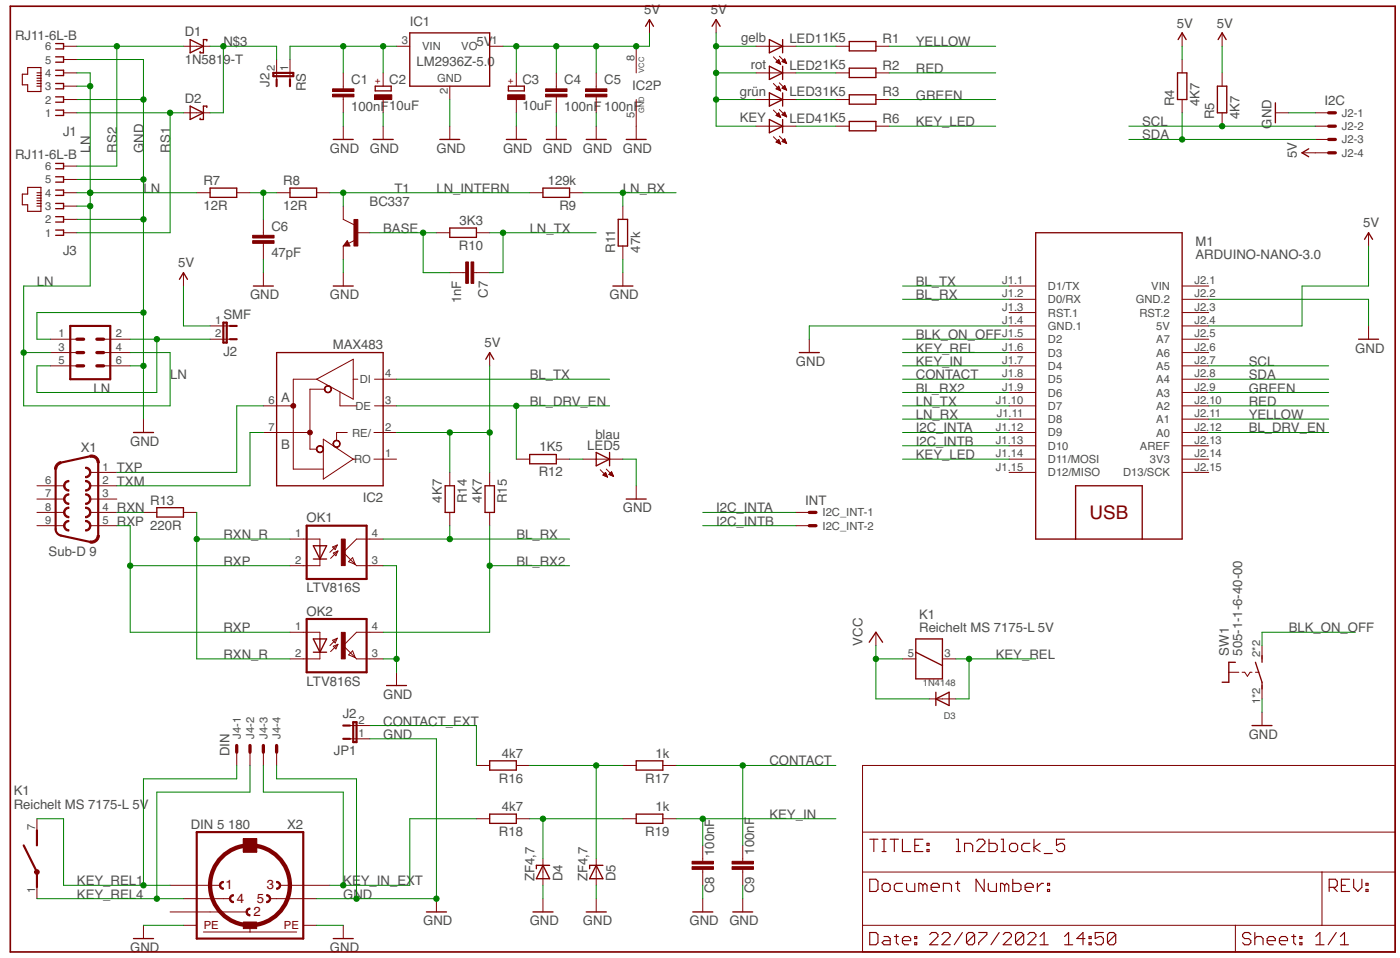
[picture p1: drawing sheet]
<svg xmlns="http://www.w3.org/2000/svg" width="288mm" height="197mm" viewBox="0 0 288 197" stroke-linecap="round" stroke-linejoin="round" font-family="sans-serif">
<path d="M2.1 1.3h285.1v194.6h-285.1z" fill="none" stroke="#800000" stroke-width=".34"/>
<g fill="none" stroke="#800000" stroke-width=".21">
<path d="M13.1 17.7h2.7M13.1 15h2.7M13.1 12.2h2.7M13.1 9.5h2.7M37.8 9.5h5.4M56.9 12.2v4.2M59.7 12.2v4.2M70.7 15v3.3M70.7 19.9v3.3M78.9 15v2.7M81.6 9.5h2.8M92.6 17.7v2.8"/>
<path d="M100.8 9.5h2.7M106.3 15v2.7M114.5 15v3.3M114.5 19.9v3.3M122.7 15v3.3M122.7 19.9v3.3M131 9.5v5.5M133.7 4v2.8M147.4 4v2.8M155.6 15h8.3M155.6 9.5h8.3M159.2 11.7l1.5 1.5"/>
<path d="M159.2 17.2l1.5 1.5M159.7 12.8l.6-.6 .4 1zM159.8 18.3h.7M159.8 12.7h.7M159.9 18.2h.6M159.9 12.9h.7M159.9 12.6h.5M160 18h.4M160.1 12.5h.3M160.1 18.4h.5M160.1 17.9h.3M160.2 13h.4"/>
<path d="M160.2 12.3h.1M160.3 17.8h.1M160.3 17.7l-.6 .6 1 .4M160.3 17.7l.4 1M160.4 18.6h.2M160.4 11.6l1.5 1.5M160.4 17.1l1.5 1.5M160.5 13.1h.2M161 12.7l.5-.6 .4 1zM161 18.2l.5-.6 .4 1zM161 12.6h.7M161 18.2h.8"/>
<path d="M161.1 18h.6M161.1 12.7h.7M161.2 12.5h.5M161.2 17.9h.5M161.3 12.3h.3M161.3 18.3h.5M161.4 17.8h.2M161.4 12.9h.4M161.4 12.2h.1M161.5 17.6h.1M161.7 18.4h.2M161.7 13h.2"/>
<path d="M172.1 15h2.7M172.1 9.5h2.7M180.3 15h2.7M180.3 9.5h2.7M243.3 6.8v2.7M243.3 12.2v2.8M251.6 6.8v2.7M251.6 15v2.7M13.1 23.2h2.7M13.1 20.5h2.7M13.1 39.7h2.7M13.1 36.9h2.7"/>
<path d="M13.1 34.2h2.7M37.8 23.2h5.4M40.5 39.7h2.7M48.7 39.7h2.8M56.9 39.7h2.8M65.2 39.7h2.7M70.7 26v2.7M78.9 20.5v2.7M78.9 26v2.7M92.6 26v2.7M106.3 20.5v2.7M106.3 26v2.7"/>
<path d="M109 39.7h2.8M114.5 26v2.7M117.2 39.7h2.8M122.7 26v2.7M131 20.5v8.2M155.6 20.5h8.3M155.6 26h8.3M159.2 22.7l1.5 1.5M159.2 28.1l1.5 1.5M159.7 23.8l.6-.6 .4 1zM159.7 29.2l.6-.5 .4 .9zM159.8 23.7h.7"/>
<path d="M159.8 29.2h.7M159.9 23.6h.6M159.9 29.3h.7M159.9 29.1h.5M160 23.9h.6M160 23.5h.4M160.1 28.9h.3M160.1 23.3h.2M160.2 28.8h.1M160.2 29.5h.4M160.3 24h.3M160.4 22.5l1.5 1.5"/>
<path d="M160.4 28l1.5 1.5M160.5 29.6h.2M160.6 24.1h.1M161 29.1l.5-.5 .4 .9zM161 23.6h.8M161 29.1h.7M161.1 23.5h.6M161.1 29.2h.7M161.2 28.9h.5M161.3 23.7h.5M161.3 23.3h.3M161.3 28.8h.3"/>
<path d="M161.4 23.2h.2M161.4 28.7h.2M161.5 29.3h.3M161.5 23.1l-.5 .5 .9 .4M161.5 23.1l.4 .9M161.5 23.1h.1M161.5 23.9h.4M161.8 29.5h.1M161.9 24h.1M172.1 20.5h2.7M172.1 26h2.7M180.3 20.5h2.7"/>
<path d="M180.3 26h2.7M243.3 20.5v2.7M251.6 23.2v2.8M262.5 23.2h2.8M268 31.4h5.5M270.7 23.2h2.8M270.7 26h2.8M270.7 28.7h2.8M13.1 47.9h2.7M13.1 45.1h2.7M13.1 42.4h2.7M37.8 56.1v2.8"/>
<path d="M54.2 45.1v3.3M54.2 50.1v3.3M54.2 56.1v2.8M70.7 42.4v2.7l2.2 1.1M70.7 50.6v2.8M70.7 56.1v2.8M71.5 49.5l.5 1.1h-1.3zM73.1 49.4l-1.4 .7M73.4 47.9h2.7M89.8 47.9h2.8M92.6 56.1h3.3M97.5 56.1h3.3"/>
<path d="M98.1 47.9h2.7M128.2 42.4v2.7M128.2 50.6v2.8M128.2 56.1v2.8M207.7 58.9h5.5M243.3 58.9h5.5M281.7 47.9v2.7M10.4 69.8h5.4M10.4 72.6h5.4M10.4 75.3h5.4M21.3 69.8h5.5M21.3 72.6h5.5"/>
<path d="M21.3 75.3h5.5M43.2 67.1h4.2M43.2 69.8h4.2M65.2 78l7.5-4.1v8.2zM65.2 78h-4.8v18.5h6.2M72.7 78h1M77.1 78h4.5M100.8 72.6v2.7M166.6 69.8v2.8M207.7 78h5.5M207.7 61.6h5.5M207.7 64.3h5.5"/>
<path d="M207.7 67.1h5.5M207.7 69.8h5.5M207.7 72.6h5.5M207.7 75.3h5.5M243.3 78h5.5M243.3 61.6h5.5M243.3 64.3h5.5M243.3 67.1h5.5M243.3 69.8h5.5M243.3 72.6h5.5M243.3 75.3h5.5M281.7 67.1v2.7"/>
<path d="M7.6 100h5.5M18.6 97.2h5.4M18.6 100h5.4M29.5 86.2v2.8M54.2 89h9.6M54.2 83.5h6.2M66.6 90.4l6.1 4.1-6.1 4.1zM66.8 80.1h-3v12.3h1.4M70 80.6v2.9h3.4M71.5 89h-2.2v1.6M72.7 94.5h.6M77 94.5h4.6"/>
<path d="M77 89h4.6M77.1 83.5h4.5M92.6 97.2v2.8M100.8 97.2v2.8M106.3 94.5h2.7M114.5 94.5h2.7M120 94.5h8.2M123.6 96.7l1.5 1.5M124.1 97.8l.6-.6 .4 1zM124.2 97.8h.7M124.2 97.7h.6M124.4 97.5h.4"/>
<path d="M124.5 97.9h.4M124.5 97.4h.2M124.6 97.3h.1M124.8 98.1h.2M124.8 96.5l1.5 1.5M125.3 97.6l.6-.5 .4 .9zM125.4 97.7h.7M125.4 97.5h.7M125.6 97.4h.4M125.7 97.8h.5M125.7 97.3h.3M125.8 97.1h.1"/>
<path d="M126 97.9h.2M131 100v2.7M207.7 97.2h5.5M207.7 94.5h5.5M207.7 89h5.5M207.7 83.5h5.5M207.7 80.8h5.5M207.7 86.2h5.5M207.7 91.7h5.5M243.3 97.2h5.5M243.3 94.5h5.5M243.3 89h5.5"/>
<path d="M243.3 83.5h5.5M243.3 80.8h5.5M243.3 86.2h5.5M243.3 91.7h5.5M7.6 102.7h5.5M7.6 105.4h5.5M7.6 108.2h5.5M18.6 102.7h5.4M18.6 105.4h5.4M18.6 108.2h5.4M29.5 105.4h2.8M37.8 105.4h2.7"/>
<path d="M59.7 110.9h6.2v1.4M65.9 115v1.4h-6.2M68.5 112.6l.9-.4-.4 .9zM68.6 113.8l1-.4-.4 1zM69.4 112.2l-1.5 1.5M69.6 113.4l-1.5 1.5M71.8 115.6l.8-.8 .5 1.3zM73.1 116.1l.3 .3h5.5M78.9 110.9h-5.5l-2.7 2.8 2.4 2.4M92.6 105.4v2.8M100.8 105.4v2.8M163.9 105.4h2.7"/>
<path d="M163.9 108.2h2.7M59.7 130.1h6.2v1.4M65.9 134.2v1.4h-6.2M68.5 131.8l.9-.5-.4 1zM68.6 133l1-.4-.4 .9zM69.4 131.3l-1.5 1.6M69.6 132.6l-1.5 1.5M72.6 133.9l.5 1.4-1.3-.5zM78.9 130.1h-5.5l-2.7 2.8 2.7 2.7h5.5M81.6 138.3v2.8M180.3 130.1v2.8M185.8 135.6h2.7"/>
<path d="M194 135.6h2.7M252.9 138.3h2.1M255.7 138.3h.5l.6 .9 .5-.9h.4M258.4 138.3h.7M259.8 132.9v2.7M48.7 154.8v2.7M51.5 154.8v2.7M54.2 154.8v2.7M56.9 154.8v2.7M72 152h4.1M72 149.3h4.1M98.1 157.5h2.7"/>
<path d="M106.3 157.5h2.7M128.2 157.5h2.8M136.4 157.5h2.8M177.5 157.5h109.7v38.4h-109.7zM191.3 143.8h5.4M259.8 141.1v2.7M259.8 146.6v2.7M7.6 168.5v2.7M50.1 172.6h2.7v2.7h-2.7zM98.1 168.5h2.7M106.3 168.5h2.7M111.8 176.7v5.5"/>
<path d="M122.7 176.7v5.5M128.2 168.5h2.8M136.4 168.5h2.8M144.7 174v3.2M144.7 178.9v3.3M152.9 174v3.2M152.9 178.9v3.3M177.5 179.4h109.7M177.5 171.2h109.7M272.1 179.4v11M7.6 182.2v2.7M29.5 190.4v2.7"/>
<path d="M35 182.2h10.3M35 187.7h15.8M37.8 190.4h2.7M37.8 184.9h9.6M41.9 191.8h19.2M51.5 190.4v1.4M55.6 184.9h9.6M57.6 182.2h10.3M62.4 190.4h2.8M70.7 190.4v2.7M89.8 184.9v2.8M111.8 184.9v2.8"/>
<path d="M122.7 184.9v2.8M144.7 184.9v2.8M152.9 184.9v2.8M177.5 190.4h109.7M254.3 190.4v5.5"/>
</g>
<g fill="none" stroke="#800000" stroke-width=".23">
<path d="M5.7 13.9h2.7v4.9h-2.7v-1.3h-1.1v-2.2h1.1zM7.6 17.7h.8M7.6 17.2h.8M7.6 16.6h.8M7.6 16.1h.8M7.6 15.6h.8M7.6 15h.8M5.7 38.6h2.7v4.9h-2.7v-1.4h-1.1v-2.2h1.1zM7.6 39.7h.8M7.6 42.4h.8M7.6 41.9h.8M7.6 41.3h.8"/>
<path d="M7.6 40.8h.8M7.6 40.2h.8M179 172.7h1.7M179.9 172.7v2.5M181.6 172.7h.8M181.6 175.2h.8M182 172.7v2.5M183.2 172.7h1.7M184.1 172.7v2.5M185.8 172.7v2.5h1.7M188.3 174h.8M190 172.7h-1.7v2.5h1.7"/>
<path d="M190.8 174.8h.4v.4h-.4zM190.8 173.5h.4v.5h-.4zM196.9 172.7h.4v2.5M196.9 175.2h.8M198.5 175.2v-1.7h1.3l.4 .5v1.2M201.1 173.1l.4-.4h.8l.4 .4v.4l-1.6 1.7h1.6M203.6 172.7v2.5h1.3l.4-.4v-.8l-.4-.5h-1.3M206.1 172.7h.4v2.5M206.1 175.2h.8M207.8 174l.4-.5h.8l.5 .5v.8l-.5 .4h-.8l-.4-.4zM212 173.5h-1.3l-.4 .5v.8l.4 .4h1.3M212.8 172.7v2.5"/>
<path d="M214.1 173.5l-1.3 .9 1.3 .8M215 175.6h1.6M219.1 172.7h-1.6v1.3l.8-.5h.4l.4 .5v.8l-.4 .4h-.8l-.4-.4M179 180.9h1.3l.4 .4v1.7l-.4 .4h-1.3zM179 191.9h1.3l.4 .4v1.7l-.4 .4h-1.3zM181.6 182.2l.4-.4h.8l.4 .4v.8l-.4 .4h-.8l-.4-.4zM182 192.7h.8l.4 .4v1.3h-1.2l-.4-.4 .4-.4h1.2M184.1 192.7h.8M184.5 192.3v1.7l.4 .4M185.8 193.6h1.7v-.5l-.5-.4h-.8l-.4 .4v.9l.4 .4h.8M185.8 181.8h-1.3l-.4 .4v.8l.4 .4h1.3M186.6 181.8v1.2l.4 .4h1.3v-1.6"/>
<path d="M188.3 194h.4v.4h-.4zM188.3 192.7h.4v.4h-.4zM190 182.2l-.4-.4h-.5v1.6M190 182.2l.4-.4 .4 .4v1.2M190 182.2v1.2M191.4 192.3l.4-.4h.8l.5 .4v.4l-1.7 1.7h1.7M191.7 182.6h1.6v-.4l-.4-.4h-.8l-.4 .4v.8l.4 .4h.8M193.9 192.3l.4-.4h.9l.4 .4v.4l-1.7 1.7h1.7M194.2 183.4v-1.6h1.2l.5 .4v1.2M196.7 181.8h.9M197.1 181.3v1.7l.5 .4M198.1 191.9l-1.7 2.5"/>
<path d="M200.6 192.3v1.7l-.4 .4h-.8l-.5-.4M200.6 192.3l-.4-.4h-.8l-.5 .4v1.7M200.6 192.3l-1.7 1.7M201.5 191.9h1.6v.4l-1.6 1.7v.4M202.6 180.9v2.5l-1.7-2.5v2.5M203.4 181.8v1.2l.5 .4h1.2v-1.6M205.7 191.9l-1.7 2.5M206.5 192.3l.4-.4h.9l.4 .4v.4l-1.7 1.7h1.7M206.8 182.2l-.4-.4h-.4v1.6M206.8 182.2v1.2M206.8 182.2l.4-.4 .4 .4v1.2M208.5 180.9v2.5h1.2l.5-.4v-.8l-.5-.4h-1.2"/>
<path d="M210.7 192.3v1.7l-.4 .4h-.8l-.5-.4M210.7 192.3l-.4-.4h-.8l-.5 .4v1.7M210.7 192.3l-1.7 1.7M211 182.6h1.7v-.4l-.4-.4h-.9l-.4 .4v.8l.4 .4h.9M211.6 192.3l.4-.4h.8l.4 .4v.4l-1.6 1.7h1.6M213.5 181.8v1.6M214.1 194.4h1.7M214.1 192.7l.8-.8v2.5M214.8 181.8h-.4l-.9 .8M215.6 183h.5v.4h-.5zM215.6 181.8h.5v.4h-.5zM219.1 194.4h1.7"/>
<path d="M219.1 192.7l.9-.8v2.5M223.3 193.1h-1.6l1.2-1.2v2.5M224.2 194h.4v.4h-.4zM224.2 192.7h.4v.4h-.4zM227.1 191.9h-1.7v1.2l.9-.4h.4l.4 .4v.9l-.4 .4h-.8l-.5-.4M229.7 192.3v1.7l-.5 .4h-.8l-.4-.4M229.7 192.3l-.5-.4h-.8l-.4 .4v1.7M229.7 192.3l-1.7 1.7M257.5 192.3l-.4-.4h-.9l-.4 .4v.4l.4 .4h.9l.4 .5v.4l-.4 .4h-.9l-.4-.4M258.3 193.1l.4-.4h.9l.4 .4v1.3M258.3 191.9v2.5M260.8 193.6h1.7v-.5l-.4-.4h-.8l-.5 .4v.9l.5 .4h.8"/>
<path d="M263.4 193.6h1.6v-.5l-.4-.4h-.8l-.4 .4v.9l.4 .4h.8M265.9 192.7h.8M266.3 192.3v1.7l.4 .4M267.6 194h.4v.4h-.4zM267.6 192.7h.4v.4h-.4zM270.9 194.4h1.6M270.9 192.7l.8-.8v2.5M273.6 182.6h1.3l.4-.4v-.9l-.4-.4h-1.3v2.5M274.4 182.6l.9 .8M275.1 191.9l-1.7 2.5M275.9 194.4h1.7M275.9 192.7l.9-.8v2.5"/>
<path d="M276.1 182.2h.9M277.8 180.9h-1.7v2.5h1.7M278.6 180.9v1.7l.9 .8 .8-.8v-1.7M281.2 183h.4v.4h-.4zM281.2 181.8h.4v.4h-.4z"/>
</g>
<g fill="none" stroke="#800000" stroke-width=".28">
<path d="M11.5 9h1.6v1.1h-1.6M11.5 11.7h1.6v1.1h-1.6M11.5 14.4h1.6v1.2h-1.6M11.5 17.2h1.6v1.1h-1.6M11.5 19.9h1.6v1.1h-1.6M39.1 8.1l2.8 1.4-2.8 1.4zM42.6 8.4v-.3h-.7v2.8h-.7v-.3M77.2 17.7h3.3v1h-3.3zM84.4 6.8h16.4v10.9h-16.4zM104.7 17.7h3.2v1h-3.2zM132.9 5.4l.8-1.4 .8 1.4M146.6 5.4l.8-1.4 .8 1.4"/>
<path d="M158.4 8.1l2.7 1.4-2.7 1.4zM158.4 13.6l2.7 1.4-2.7 1.4zM158.4 19.1l2.7 1.4-2.7 1.3zM161.1 8.1v2.8M161.1 13.6v2.8M161.1 19.1v2.7M174.8 8.5h5.5v2h-5.5zM174.8 14h5.5v2h-5.5zM174.8 19.5h5.5v1.9h-5.5zM242.4 15h1.9v5.5h-1.9zM242.5 8.1l.8-1.3 .9 1.3M250.6 17.7h1.9v5.5h-1.9z"/>
<path d="M250.7 8.1l.9-1.3 .8 1.3M11.5 22.7h1.6v1.1h-1.6M11.5 33.6h1.6v1.1h-1.6M11.5 36.4h1.6v1.1h-1.6M11.5 39.1h1.6v1.1h-1.6M39.1 21.8l2.8 1.4-2.8 1.4zM42.6 22.1v-.3h-.7v2.8h-.7v-.3M43.2 38.7h5.5v1.9h-5.5zM59.7 38.7h5.5v1.9h-5.5zM68.6 28.7h4.1M76.8 28.7h4.1M90.5 28.7h4.1"/>
<path d="M104.2 28.7h4.2M111.8 38.7h5.4v1.9h-5.4zM112.5 28.7h4.1M120.7 28.7h4.1M128.9 28.7h4.1M158.4 24.6l2.7 1.4-2.7 1.3zM161.1 24.6v2.7M174.8 25h5.5v1.9h-5.5zM262.5 21.2v4.1M269.4 30.6l-1.4 .8 1.4 .9M11.5 41.9h1.6v1h-1.6M11.5 44.6h1.6v1.1h-1.6"/>
<path d="M11.5 47.3h1.6v1.1h-1.6M36.9 57.5l.9-1.4 .8 1.4M52.2 58.9h4.1M68.6 58.9h4.1M71.5 50.1l-.2 .2h.5l-.3-.5-.6 .7h.9M92.6 46.9h5.5v1.9h-5.5zM126.2 58.9h4.1M127.3 45.1h1.9v5.5h-1.9zM213.2 47.9h30.1v63h-30.1zM280.9 49.2l.8-1.3 .8 1.3M56.9 72.6h22v27.4h-22zM100 73.9l.8-1.3 .8 1.3"/>
<path d="M164.5 72.6h4.2M279.7 69.8h4.1M27.5 89h4.1M91.6 100h1.9v5.4h-1.9zM99.8 100h2v5.4h-2zM109 93.5h5.5v1.9h-5.5zM122.7 93.1l2.8 1.4-2.8 1.4zM125.5 93.1v2.8M32.3 104.5h5.5v1.9h-5.5zM64.5 112.3h2.7l-1.3 2.7zM64.5 115h2.7M65.9 112.3v2.7"/>
<path d="M128.9 102.7h4.1M221.4 110.9v-10.9h13.7v10.9M64.5 131.5h2.7l-1.3 2.7zM64.5 134.2h2.7M65.9 131.5v2.7M178.9 132.2l1.4-2.1 1.4 2.1M188.5 131.5h5.5v8.2h-5.5zM188.5 134.2l5.5 2.8M254.3 136.3h-1.4v4.1h-1.3M258.4 136.3l1.4 4.1v1.4M259.8 134.9v1.4M79.6 141.1h4.1"/>
<path d="M100.8 156.6h5.5v1.9h-5.5zM131 156.6h5.4v1.9h-5.4zM192.6 143.8l2.8-1.4v2.8zM192.6 142.4v2.8M257.7 149.3h4.1M100.8 167.5h5.5v1.9h-5.5zM111.8 178.1l1.3 2.7h-2.7zM113.1 178.1h-2.7v.7M122.7 178.1l1.4 2.7h-2.7zM124.1 178.1h-2.7v.7M131 167.5h5.4v1.9h-5.4zM27.5 193.1h4.1"/>
<path d="M68.6 193.1h4.1M87.8 187.7h4.1M109.7 187.7h4.1M120.7 187.7h4.1M142.6 187.7h4.1M150.8 187.7h4.1"/>
</g>
<g fill="#800000" stroke="#800000" stroke-width=".21">
<path d="M68.5 19.4h4.4v.5h-4.4z"/>
<path d="M68.5 18.3h4.4v.5h-4.4z"/>
<path d="M112.3 19.4h4.4v.5h-4.4z"/>
<path d="M112.3 18.3h4.4v.5h-4.4z"/>
<path d="M77.1 19.5h3.5v1h-3.5z"/>
<path d="M104.5 19.5h3.6v1h-3.6z"/>
<path d="M52 49.5h4.4v.6h-4.4z"/>
<path d="M52 48.4h4.4v.6h-4.4z"/>
<path d="M72.9 45.2h.8v5.4h-.8z"/>
<path d="M95.9 53.9h.5v4.4h-.5z"/>
<path d="M97 53.9h.5v4.4h-.5z"/>
<path d="M120.5 19.4h4.4v.5h-4.4z"/>
<path d="M120.5 18.3h4.4v.5h-4.4z"/>
<path d="M70.3 110.9h.8v5.5h-.8z"/>
<path d="M70.3 130.1h.8v5.5h-.8z"/>
<path d="M150.7 177.2h4.4v.6h-4.4z"/>
<path d="M150.7 178.3h4.4v.6h-4.4z"/>
<path d="M142.5 177.2h4.4v.6h-4.4z"/>
<path d="M142.5 178.3h4.4v.6h-4.4z"/>
<path d="M50.1 172.6h2.7v2.7h-2.7z"/>
<path d="M50.1 189.7h2.7v1.4h-2.7z"/>
</g>
<g fill="#800000" stroke="#800000" stroke-width=".21">
<path d="M17.6 98.9a1.1 1.1 0 0 1 1.1 1.1 1.1 1.1 0 0 1-1.1 1.1v-.3a.83 .83 0 0 0 .8-.8 .83 .83 0 0 0-.8-.9z" fill-rule="evenodd"/>
<path d="M13.5 99.1l.7-.2v.2a.83 .83 0 0 0-.8 .9 .83 .83 0 0 0 .8 .8v.3a1.11 1.11 0 0 1-1.1-.8 1.11 1.11 0 0 1 .4-1.2z" fill-rule="evenodd"/>
<path d="M17.6 96.1a1.09 1.09 0 0 1 1.1 1.1 1.09 1.09 0 0 1-1.1 1.1v-.3a.83 .83 0 0 0 .8-.8 .83 .83 0 0 0-.8-.8z" fill-rule="evenodd"/>
<path d="M13.5 104.6l.7-.3v.3a.83 .83 0 0 0-.8 .8 .83 .83 0 0 0 .8 .9v.2a1.11 1.11 0 0 1-1.1-.7 1.11 1.11 0 0 1 .4-1.2z" fill-rule="evenodd"/>
<path d="M17.6 101.6a1.09 1.09 0 0 1 1.1 1.1 1.09 1.09 0 0 1-1.1 1.1v-.3a.83 .83 0 0 0 .8-.8 .83 .83 0 0 0-.8-.8z" fill-rule="evenodd"/>
<path d="M13.5 101.8l.7-.2v.3a.83 .83 0 0 0-.8 .8 .83 .83 0 0 0 .8 .8v.3a1.1 1.1 0 0 1-1.1-.7 1.1 1.1 0 0 1 .4-1.3z" fill-rule="evenodd"/>
<path d="M17.6 104.3a1.1 1.1 0 0 1 1.1 1.1 1.1 1.1 0 0 1-1.1 1.1v-.2a.83 .83 0 0 0 .8-.9 .83 .83 0 0 0-.8-.8z" fill-rule="evenodd"/>
<path d="M13.3 107.5l.7-.4h.2v.3a.83 .83 0 0 0-.8 .8 .83 .83 0 0 0 .8 .8v.3a1.1 1.1 0 0 1-1-.6 1.1 1.1 0 0 1 .1-1.2z" fill-rule="evenodd"/>
<path d="M17.6 107.1a1.09 1.09 0 0 1 1.1 1.1 1.09 1.09 0 0 1-1.1 1.1v-.3a.83 .83 0 0 0 .8-.8 .83 .83 0 0 0-.8-.8z" fill-rule="evenodd"/>
<path d="M18.5 93.7a1.57 1.57 0 0 1 1.9 1.5h-.4v-.3a1.16 1.16 0 0 0-1.4-.8z" fill-rule="evenodd"/>
<path d="M11.8 95.3l.7-.3 .1 .4-.7 .4-.2 .7h-.5l.2-.7z" fill-rule="evenodd"/>
<path d="M18.6 111.3l.9-.1 .4-.5 .1-.5h.4a1.59 1.59 0 0 1-1.9 1.5z" fill-rule="evenodd"/>
<path d="M68.7 90.8a.75 .75 0 0 1 1.2 .1 .75 .75 0 0 1-.4 1.1 .75 .75 0 0 1-1-.7h.2a.62 .62 0 0 1 .8-.6 .62 .62 0 0 1 .2 1.1 .62 .62 0 0 1-1-.3l-.2-.2z" fill-rule="evenodd"/>
<path d="M65.3 91.9a.75 .75 0 0 1 1.2 .1 .75 .75 0 0 1-.4 1.1 .75 .75 0 0 1-1-.7h.1a.62 .62 0 0 1 .9-.6 .62 .62 0 0 1 .2 1.1 .62 .62 0 0 1-1-.3l-.2-.2z" fill-rule="evenodd"/>
<path d="M66.9 79.6a.75 .75 0 0 1 1.2 .1 .75 .75 0 0 1-.4 1.1 .75 .75 0 0 1-1-.7h.2a.61 .61 0 0 1 .8-.6 .61 .61 0 0 1 .2 1 .61 .61 0 0 1-1-.2v-.2h-.2z" fill-rule="evenodd"/>
<path d="M63.4 88.7a.5 .5 0 0 1 .8 0 .5 .5 0 0 1-.2 .8 .5 .5 0 0 1-.7-.5h.6h-.6z" fill-rule="evenodd"/>
<path d="M59.9 83.3a.5 .5 0 0 1 .9-.1 .5 .5 0 0 1-.2 .8 .5 .5 0 0 1-.7-.5h.5h-.5z" fill-rule="evenodd"/>
<path d="M54.9 184.1a.83 .83 0 0 1 .8 .8 .83 .83 0 0 1-.8 .9v-.3a.55 .55 0 0 0 .5-.6 .55 .55 0 0 0-.5-.5z" fill-rule="evenodd"/>
<path d="M45.3 181.7l.6-.3 .1 .2a.54 .54 0 0 0-.6 .6 .54 .54 0 0 0 .6 .5v.3a.82 .82 0 0 1-.7-1.3z" fill-rule="evenodd"/>
<path d="M56.9 181.4a.82 .82 0 0 1 .9 .8 .82 .82 0 0 1-.9 .8v-.3a.54 .54 0 0 0 .6-.5 .54 .54 0 0 0-.6-.6z" fill-rule="evenodd"/>
<path d="M50.8 187.2l.6-.3 .1 .2a.54 .54 0 0 0-.6 .6 .54 .54 0 0 0 .6 .5v.3a.82 .82 0 0 1-.7-1.3z" fill-rule="evenodd"/>
<path d="M47.5 184.3l.6-.2v.3a.55 .55 0 0 0-.6 .5 .55 .55 0 0 0 .6 .6v.3a.83 .83 0 0 1-.8-.6 .83 .83 0 0 1 .2-.9z" fill-rule="evenodd"/>
<path d="M7.2 179.2a.48 .48 0 0 1 .7-.1 .48 .48 0 0 1-.1 .7 .48 .48 0 0 1-.7-.4h.3a.2 .2 0 0 1 .3-.2 .21 .21 0 0 1 .1 .4 .21 .21 0 0 1-.4-.1l-.3-.1z" fill-rule="evenodd"/>
</g>
<g fill="none" stroke="#800000" stroke-width=".44">
<path d="M56.3 15h4.1v.7h-4.1zM56.9 16.4v1.3M59.7 16.4v1.3M14.5 67.1h8.2v10.9h-8.2zM46 66.4h.7v4.1h-.7zM47.4 67.1h1.3M47.4 69.8h1.3M11.5 96.5v12.4l.1 .6 .4 .4 .5 .3 6.1 1.3M18.6 93.9l-6.1 1.3M20.2 95.2v15M63.1 108.2h12.4v10.9h-12.4zM63.1 127.4h12.4v10.9h-12.4z"/>
<path d="M70.7 152h1.3M70.7 149.3h1.3M72.7 148.6h.7v4.1h-.7zM4.9 174l2.7 5.4v3.1M7.6 170.9v3.1M40.5 171.2h21.9v21.9h-21.9z"/>
</g>
<circle cx="51.5" cy="182.2" r="8.2" fill="none" stroke="#800000" stroke-width=".89"/>
<g fill="none" stroke="#800000" stroke-width=".68">
<path d="M273.5 23.2h1.4M273.5 26h1.4M273.5 28.7h1.4M273.5 31.4h1.4M15.8 75.3h1.4M15.8 72.6h1.4M15.8 69.8h1.4M19.9 75.3h1.4M19.9 72.6h1.4M19.9 69.8h1.4M166.6 105.4h1.4M166.6 108.2h1.4"/>
<path d="M48.7 153.4v1.4M51.5 153.4v1.4M54.2 153.4v1.4M56.9 153.4v1.4"/>
</g>
<g fill="none" stroke="#008000" stroke-width=".21">
<path d="M15.8 15h2.8v43.9h-13.7v24.6h30.1v-10.9h-8.2M15.8 17.7h2.8M15.8 9.5h22M15.8 12.2h13.7v74M24 9.5v24.7h-8.2M43.2 9.5h13.7v2.7M46 9.5v13.7h-2.8M70.7 9.5v5.5M78.9 9.5v5.5M81.6 9.5h-21.9v2.7M106.3 9.5v5.5M114.5 9.5v5.5"/>
<path d="M122.7 9.5v5.5M133.7 6.8v2.7h-30.2M147.4 15h8.2M147.4 9.5h8.2M147.4 6.8v19.2h8.2M163.9 15h8.2M163.9 9.5h8.2M183 15h22M183 9.5h22M243.3 9.5v2.7M251.6 9.5v5.5M15.8 39.7h24.7"/>
<path d="M15.8 23.2h22M15.8 20.5h13.7M15.8 36.9h13.7M35 23.2v24.7h-19.2M51.5 39.7h5.4M54.2 39.7v5.4M67.9 39.7h41.1M70.7 23.2v2.8M70.7 39.7v2.7M78.9 23.2v2.8M92.6 20.5v5.5M106.3 23.2v2.8"/>
<path d="M114.5 23.2v2.8M120 39.7h19.2M122.7 23.2v2.8M128.2 39.7v2.7M147.4 20.5h8.2M163.9 20.5h8.2M163.9 26h8.2M183 20.5h22M183 26h22M232.4 26h38.3M232.4 28.7h38.3M243.3 23.2v5.5"/>
<path d="M265.3 23.2h5.4M15.8 42.4h2.8M15.8 45.1h13.7M37.8 58.9v8.2h5.4M54.2 53.4v2.7M70.7 53.4v2.7M76.1 47.9h13.7M87.1 47.9v8.2h5.5M100.8 47.9h21.9M103.5 47.9v8.2h-2.7M128.2 53.4v2.7M185.8 58.9h21.9"/>
<path d="M281.7 50.6v8.3h-13.7v8.2h-19.2M4.9 72.6h5.5M26.8 75.3h2.7M26.8 69.8h16.4M29.5 64.3h-21.9v5.5h2.8M32.3 69.8v11h-24.7v-5.5h2.8M81.6 78h43.9M100.8 75.3v21.9M185.8 72.6h21.9M185.8 78h21.9M185.8 75.3h21.9M185.8 61.6h21.9"/>
<path d="M185.8 69.8h21.9M207.7 67.1h-41.1v2.7M248.8 61.6h32.9v5.5M248.8 78h24.7M248.8 75.3h24.7M54.2 83.5h-5.5v13.7h-24.7M54.2 89h-2.7v11h-27.5M81.6 83.5h43.9M81.6 89h19.2M92.6 89v8.2M106.3 83.5v11M117.2 94.5h2.8"/>
<path d="M128.2 94.5h2.8v5.5M185.8 83.5h21.9M185.8 86.2h21.9M185.8 89h21.9M185.8 80.8h21.9M185.8 94.5h21.9M185.8 91.7h21.9M248.8 83.5h24.7M248.8 86.2h24.7M248.8 89h24.7M248.8 80.8h24.7M24 108.2h2.8v21.9h32.9"/>
<path d="M24 105.4h5.5M26.8 116.4h32.9M40.5 105.4v30.2h19.2M40.5 110.9h19.2M78.9 116.4h2.7v21.9M78.9 110.9h38.3M92.6 108.2v2.7M100.8 108.2v21.9h-21.9M100.8 116.4h16.4M144.7 108.2h19.2M144.7 105.4h19.2M78.9 135.6h2.7"/>
<path d="M180.3 132.9v10.9h11M180.3 135.6h5.5M196.7 135.6h16.5M199.5 135.6v8.2h-2.8M279 130.1h-19.2v2.8M48.7 157.5v2.8h-19.2v21.9M51.5 157.5v5.5h-19.2v21.9M54.2 157.5v5.5h16.5v19.2M56.9 157.5v2.8h16.5v24.6M76.1 152h13.7v32.9h-24.6M76.1 149.3h22v8.2M109 157.5h19.2"/>
<path d="M122.7 157.5v19.2M139.2 157.5h32.9M152.9 157.5v16.5M259.8 143.8v2.8M7.6 168.5h5.5v13.7h21.9M98.1 168.5h-13.7v13.7h-16.5M109 168.5h19.2M111.8 168.5v8.2M139.2 168.5h32.9M144.7 168.5v5.5M7.6 184.9h30.2M29.5 190.4h8.3"/>
<path d="M65.2 190.4h5.5M111.8 182.2v2.7M122.7 182.2v2.7M144.7 182.2v2.7M152.9 182.2v2.7"/>
</g>
<g fill="#008000" stroke="#008000" stroke-width=".21">
<circle cx="18.6" cy="17.7" r=".55"/>
<circle cx="18.6" cy="39.7" r=".55"/>
<circle cx="18.6" cy="42.4" r=".55"/>
<circle cx="4.9" cy="72.6" r=".55"/>
<circle cx="24" cy="9.5" r=".55"/>
<circle cx="35" cy="23.2" r=".55"/>
<circle cx="78.9" cy="9.5" r=".55"/>
<circle cx="70.7" cy="9.5" r=".55"/>
<circle cx="54.2" cy="39.7" r=".55"/>
<circle cx="70.7" cy="39.7" r=".55"/>
<circle cx="128.2" cy="39.7" r=".55"/>
<circle cx="87.1" cy="47.9" r=".55"/>
<circle cx="92.6" cy="89" r=".55"/>
<circle cx="100.8" cy="89" r=".55"/>
<circle cx="131" cy="9.5" r=".55"/>
<circle cx="122.7" cy="9.5" r=".55"/>
<circle cx="106.3" cy="9.5" r=".55"/>
<circle cx="114.5" cy="9.5" r=".55"/>
<circle cx="147.4" cy="9.5" r=".55"/>
<circle cx="147.4" cy="15" r=".55"/>
<circle cx="147.4" cy="20.5" r=".55"/>
<circle cx="180.3" cy="135.6" r=".55"/>
<circle cx="243.3" cy="28.7" r=".55"/>
<circle cx="251.6" cy="26" r=".55"/>
<circle cx="26.8" cy="116.4" r=".55"/>
<circle cx="40.5" cy="110.9" r=".55"/>
<circle cx="100.8" cy="116.4" r=".55"/>
<circle cx="92.6" cy="110.9" r=".55"/>
<circle cx="81.6" cy="135.6" r=".55"/>
<circle cx="29.5" cy="36.9" r=".55"/>
<circle cx="29.5" cy="20.5" r=".55"/>
<circle cx="29.5" cy="45.1" r=".55"/>
<circle cx="29.5" cy="75.3" r=".55"/>
<circle cx="29.5" cy="64.3" r=".55"/>
<circle cx="89.8" cy="184.9" r=".55"/>
<circle cx="73.4" cy="184.9" r=".55"/>
<circle cx="111.8" cy="168.5" r=".55"/>
<circle cx="122.7" cy="157.5" r=".55"/>
<circle cx="70.7" cy="182.2" r=".55"/>
<circle cx="32.3" cy="184.9" r=".55"/>
<circle cx="29.5" cy="182.2" r=".55"/>
<circle cx="103.5" cy="47.9" r=".55"/>
<circle cx="199.5" cy="135.6" r=".55"/>
<circle cx="144.7" cy="168.5" r=".55"/>
<circle cx="152.9" cy="157.5" r=".55"/>
<circle cx="46" cy="9.5" r=".55"/>
<circle cx="32.3" cy="69.8" r=".55"/>
<circle cx="106.3" cy="83.5" r=".55"/>
</g>
<text font-size="3.9" fill="#800000" x="224.3" y="106.8">USB</text>
<g font-size="2.7" fill="#505050">
<text x="84.4" y="5.4">IC1</text>
<text x="132.6" y="2.9">5V</text>
<text x="146.3" y="2.9">5V</text>
<text x="242.2" y="5.7">5V</text>
<text x="250.5" y="5.7">5V</text>
<text x="3.1" y="8.1">RJ11-6L-B</text>
<text x="38" y="7.5">D1</text>
<text x="46" y="9.5">N$3</text>
<text x="98.1" y="9.5">5V</text>
<text x="152.6" y="8.7">gelb</text>
<text x="162.5" y="8.8">LED11K5</text>
<text x="181.7" y="8.8">R1</text>
<text x="188.5" y="9.5">YELLOW</text>
<text x="38" y="13.2">1N581</text>
<text x="46" y="13.2">9-T</text>
<text x="55.5" y="17.9" transform="rotate(-90 55.5 17.9)">J2</text>
<text x="72.3" y="17.3">C1</text>
<text x="80.1" y="17.2">C2</text>
<text x="85.7" y="13.6">LM2936Z-5.0</text>
<text x="107.5" y="17.2">C3</text>
<text x="116.2" y="17.3">C4</text>
<text x="124.4" y="17.3">C5</text>
<text x="154.5" y="14.2">rot</text>
<text x="162.5" y="14.3">LED21K5</text>
<text x="181.7" y="14.3">R2</text>
<text x="188.5" y="15">RED</text>
<text x="38" y="21.2">D2</text>
<text x="63" y="18.8" transform="rotate(-90 63 18.8)">RS</text>
<text x="72.3" y="22.8">100nF10uF</text>
<text x="107.5" y="22.7">10uF</text>
<text x="116.2" y="22.8">100nF 100nF</text>
<text x="130.1" y="18.6">IC2P</text>
<text x="152.3" y="19.7">grün</text>
<text x="162.5" y="19.8">LED31K5</text>
<text x="181.7" y="19.8">R3</text>
<text x="188.5" y="20.5">GREEN</text>
<text x="241.7" y="21.8" transform="rotate(-90 241.7 21.8)">R4</text>
<text x="246.9" y="21.8" transform="rotate(-90 246.9 21.8)">4K7</text>
<text x="272.7" y="21.7">I2C</text>
<text x="13" y="27.9">J1</text>
<text x="152.3" y="25.1">KEY</text>
<text x="162.5" y="25.3">LED41K5</text>
<text x="181.7" y="25.3">R6</text>
<text x="188.5" y="26">KEY_LED</text>
<text x="235.1" y="28.7">SDA</text>
<text x="235.1" y="26">SCL</text>
<text x="249.9" y="24.6" transform="rotate(-90 249.9 24.6)">R5</text>
<text x="255.1" y="24.6" transform="rotate(-90 255.1 24.6)">4K7</text>
<text x="261.7" y="26.5" transform="rotate(-90 261.7 26.5)">GND</text>
<text x="3.1" y="32.8">RJ11-6L-B</text>
<text x="18.6" y="31.4" transform="rotate(-90 18.6 31.4)">LN</text>
<text x="24.1" y="31.4" transform="rotate(-90 24.1 31.4)">RS2</text>
<text x="29.5" y="31.4" transform="rotate(-90 29.5 31.4)">GND</text>
<text x="35" y="31.4" transform="rotate(-90 35 31.4)">RS1</text>
<text x="67.9" y="31.4">GND</text>
<text x="76.1" y="31.4">GND</text>
<text x="89.8" y="31.4">GND</text>
<text x="103.5" y="31.4">GND</text>
<text x="111.8" y="31.4">GND</text>
<text x="120" y="31.4">GND</text>
<text x="128.2" y="31.4">GND</text>
<text x="266.9" y="32.5" transform="rotate(-90 266.9 32.5)">5V</text>
<text x="29.5" y="39.7">LN</text>
<text x="41.9" y="38">R7</text>
<text x="58.3" y="38">R8</text>
<text x="81.2" y="39.7">T1</text>
<text x="89.8" y="39.7">LN_INTERN</text>
<text x="112.7" y="38">129k</text>
<text x="128.2" y="39.7">LN_RX</text>
<text x="41.9" y="43.2">12R</text>
<text x="55.9" y="47.5">C6</text>
<text x="58.3" y="43.2">12R</text>
<text x="76.1" y="42.4">BC337</text>
<text x="78.9" y="47.9">BASE</text>
<text x="94.6" y="46.2">3K3</text>
<text x="109" y="47.9">LN_TX</text>
<text x="115.2" y="43.2">R9</text>
<text x="280.6" y="46.8">5V</text>
<text x="13" y="52.6">J3</text>
<text x="55.9" y="53">47pF</text>
<text x="94.5" y="51.4">R10</text>
<text x="126.6" y="52" transform="rotate(-90 126.6 52)">R11</text>
<text x="131.8" y="52" transform="rotate(-90 131.8 52)">47k</text>
<text x="246.1" y="53.4">ARDUINO-NANO-3.0</text>
<text x="246.1" y="50.6">M1</text>
<text x="7.6" y="58.8">LN</text>
<text x="36.7" y="55">5V</text>
<text x="188.5" y="58.8">BL_TX</text>
<text x="46" y="65.7">SMF</text>
<text x="51.5" y="61.6">GND</text>
<text x="67.9" y="61.6">GND</text>
<text x="94.9" y="62.4" transform="rotate(-90 94.9 62.4)">1nF</text>
<text x="100.4" y="61.2" transform="rotate(-90 100.4 61.2)">C7</text>
<text x="125.5" y="61.6">GND</text>
<text x="188.5" y="61.6">BL_RX</text>
<text x="68.5" y="71.7">MAX483</text>
<text x="99.7" y="71.5">5V</text>
<text x="188.5" y="69.8">BLK_ON_OFF</text>
<text x="46" y="73.2">J2</text>
<text x="163.9" y="75.3">GND</text>
<text x="188.5" y="72.6">KEY_REL</text>
<text x="188.5" y="75.3">KEY_IN</text>
<text x="257" y="75.3">SCL</text>
<text x="279" y="72.6">GND</text>
<text x="19.2" y="80.8">LN</text>
<text x="35" y="78">LN</text>
<text x="57.9" y="82.7">A</text>
<text x="109" y="78">BL_TX</text>
<text x="109" y="83.5">BL_DRV_EN</text>
<text x="188.5" y="80.8">BL_RX2</text>
<text x="188.5" y="83.5">LN_TX</text>
<text x="188.5" y="78">CONTACT</text>
<text x="257" y="78">SDA</text>
<text x="257" y="83.5">RED</text>
<text x="257" y="80.8">GREEN</text>
<text x="188.5" y="86.3">LN_RX</text>
<text x="188.5" y="89">I2C_INTA</text>
<text x="257" y="86.3">YELLOW</text>
<text x="257" y="89">BL_DRV_EN</text>
<text x="16.6" y="93.1">X1</text>
<text x="26.8" y="91.7">GND</text>
<text x="57.9" y="92.3">B</text>
<text x="111.1" y="92.8">1K5</text>
<text x="120.9" y="92.6">LED5</text>
<text x="122.5" y="90.2">blau</text>
<text x="188.5" y="94.5">KEY_LED</text>
<text x="188.5" y="91.7">I2C_INTB</text>
<text x="24.1" y="97.2">TXP</text>
<text x="24.1" y="100">TXM</text>
<text x="110.9" y="98">R12</text>
<text x="24.1" y="105.4">RXN</text>
<text x="30.9" y="103.8">R13</text>
<text x="63.1" y="107.5">OK1</text>
<text x="74.7" y="103.3">IC2</text>
<text x="90.9" y="103.4" transform="rotate(-90 90.9 103.4)">4K7</text>
<text x="96.1" y="103.6" transform="rotate(-90 96.1 103.6)">R14</text>
<text x="99.2" y="103.4" transform="rotate(-90 99.2 103.4)">4K7</text>
<text x="104.4" y="103.6" transform="rotate(-90 104.4 103.6)">R15</text>
<text x="128.2" y="105.4">GND</text>
<text x="147.4" y="105.4">I2C_INTA</text>
<text x="165.8" y="103.9">INT</text>
<text x="24.1" y="108.2">RXP</text>
<text x="30.9" y="109">220R</text>
<text x="46" y="110.9">RXN_R</text>
<text x="106.3" y="110.9">BL_RX</text>
<text x="147.4" y="108.2">I2C_INTB</text>
<text x="10" y="114.3">Sub-D 9</text>
<text x="46" y="116.4">RXP</text>
<text x="106.3" y="116.4">BL_RX2</text>
<text x="63.1" y="121.9">LTV816S</text>
<text x="46" y="130.1">RXP</text>
<text x="63.1" y="126.7">OK2</text>
<text x="189.2" y="130.1">Reichelt MS 7175-L 5V</text>
<text x="189.2" y="127.4">K1</text>
<text x="265.3" y="130.1">BLK_ON_OFF</text>
<text x="46" y="135.6">RXN_R</text>
<text x="177.6" y="132.8" transform="rotate(-90 177.6 132.8)">VCC</text>
<text x="205" y="135.6">KEY_REL</text>
<text x="252.9" y="134.9" transform="rotate(-90 252.9 134.9)">SW1</text>
<text x="255.7" y="134.9" transform="rotate(-90 255.7 134.9)">505-1-1-6-40-00</text>
<text x="63.1" y="141.1">LTV816S</text>
<text x="78.9" y="143.8">GND</text>
<text x="70.5" y="147.8">J2</text>
<text x="78.9" y="149.3">CONTACT_EXT</text>
<text x="47.2" y="155.6" transform="rotate(-90 47.2 155.6)">DIN</text>
<text x="68.7" y="155.3">JP1</text>
<text x="78.9" y="152">GND</text>
<text x="103.3" y="155.9">4k7</text>
<text x="135" y="155.9">1k</text>
<text x="257" y="152">GND</text>
<text x="102.7" y="161.1">R16</text>
<text x="132.8" y="161.1">R17</text>
<text x="158.4" y="157.5">CONTACT</text>
<text x="2.8" y="166.4">Reichelt MS 7175-L 5V</text>
<text x="2.8" y="163.7">K1</text>
<text x="103.3" y="166.8">4k7</text>
<text x="135" y="166.8">1k</text>
<text x="39.3" y="170.5">DIN 5</text>
<text x="47" y="170.5">180</text>
<text x="59.1" y="170.5">X2</text>
<text x="102.7" y="172">R18</text>
<text x="132.8" y="172">R19</text>
<text x="158.4" y="168.5">KEY_IN</text>
<text x="147" y="176.2" transform="rotate(-90 147 176.2)">100nF</text>
<text x="155.2" y="175.9" transform="rotate(-90 155.2 175.9)">100nF</text>
<text x="15.8" y="184.9">KEY_REL4</text>
<text x="15.8" y="182.2">KEY_REL1</text>
<text x="70.7" y="184.9">GND</text>
<text x="70.7" y="182.2">KEY_IN_EXT</text>
<text x="110" y="181.4" transform="rotate(-90 110 181.4)">ZF4,7</text>
<text x="115.8" y="181.4" transform="rotate(-90 115.8 181.4)">D4</text>
<text x="121" y="181.4" transform="rotate(-90 121 181.4)">ZF4,7</text>
<text x="126.7" y="181.4" transform="rotate(-90 126.7 181.4)">D5</text>
<text x="147" y="183.8" transform="rotate(-90 147 183.8)">C8</text>
<text x="155.2" y="183.8" transform="rotate(-90 155.2 183.8)">C9</text>
<text x="87.1" y="190.4">GND</text>
<text x="109" y="190.4">GND</text>
<text x="120" y="190.4">GND</text>
<text x="141.9" y="190.4">GND</text>
<text x="150.1" y="190.4">GND</text>
<text x="26.8" y="195.9">GND</text>
<text x="67.9" y="195.9">GND</text>
</g>
<g font-size="2.7" fill="#800000">
<text x="46.4" y="183">1</text>
<text x="48.7" y="185.7">4</text>
<text x="52.8" y="185.9">5</text>
<text x="54.9" y="183">3</text>
<text x="52.2" y="188.5">2</text>
</g>
<g font-size="2.3" fill="#505050">
<text x="9.3" y="10.3">6</text>
<text x="82.7" y="9.1">3</text>
<text x="86.9" y="10.3">VIN</text>
<text x="95" y="10.3">VO</text>
<text x="101.2" y="9.1">1</text>
<text x="9.3" y="15.8">4</text>
<text x="9.3" y="13.1">5</text>
<text x="56.6" y="14.6" transform="rotate(-90 56.6 14.6)">2</text>
<text x="59.3" y="14.6" transform="rotate(-90 59.3 14.6)">1</text>
<text x="90" y="16.9">GND</text>
<text x="130.6" y="12.5" transform="rotate(-90 130.6 12.5)">8</text>
<text x="9.3" y="21.3">2</text>
<text x="9.3" y="18.6">3</text>
<text x="92.2" y="19.4" transform="rotate(-90 92.2 19.4)">2</text>
<text x="9.3" y="24">1</text>
<text x="130.6" y="24.3" transform="rotate(-90 130.6 24.3)">5</text>
<text x="276.2" y="24">J2-1</text>
<text x="276.2" y="26.8">J2-2</text>
<text x="276.2" y="29.5">J2-3</text>
<text x="9.3" y="35">6</text>
<text x="276.2" y="32.3">J2-4</text>
<text x="9.3" y="40.5">4</text>
<text x="9.3" y="37.7">5</text>
<text x="9.3" y="46">2</text>
<text x="9.3" y="43.2">3</text>
<text x="9.3" y="48.7">1</text>
<text x="206.3" y="58.5">J1.1</text>
<text x="215.7" y="59.7">D1/TX</text>
<text x="237" y="59.7">VIN</text>
<text x="245.9" y="58.5">J2.1</text>
<text x="206.3" y="61.2">J1.2</text>
<text x="206.3" y="63.9">J1.3</text>
<text x="215.7" y="62.4">D0/RX</text>
<text x="215.7" y="65.2">RST.1</text>
<text x="233.8" y="62.4">GND.2</text>
<text x="234.5" y="65.2">RST.2</text>
<text x="245.9" y="61.2">J2.2</text>
<text x="245.9" y="63.9">J2.3</text>
<text x="12" y="69.4">1</text>
<text x="23.8" y="69.4">2</text>
<text x="44.3" y="66.7">1</text>
<text x="44.3" y="69.4">2</text>
<text x="206.3" y="66.7">J1.4</text>
<text x="206.3" y="69.4">J1.5</text>
<text x="215.7" y="67.9">GND.1</text>
<text x="215.7" y="70.6">D2</text>
<text x="238" y="67.9">5V</text>
<text x="238" y="70.6">A7</text>
<text x="245.9" y="66.7">J2.4</text>
<text x="245.9" y="69.4">J2.5</text>
<text x="12" y="72.2">3</text>
<text x="12" y="74.9">5</text>
<text x="23.8" y="72.2">4</text>
<text x="23.8" y="74.9">6</text>
<text x="79.3" y="77.6">4</text>
<text x="206.3" y="72.2">J1.6</text>
<text x="206.3" y="74.9">J1.7</text>
<text x="206.3" y="77.6">J1.8</text>
<text x="215.7" y="73.4">D3</text>
<text x="215.7" y="76.1">D4</text>
<text x="238" y="73.4">A6</text>
<text x="238" y="76.1">A5</text>
<text x="245.9" y="72.2">J2.6</text>
<text x="245.9" y="74.9">J2.7</text>
<text x="245.9" y="77.6">J2.8</text>
<text x="55.3" y="83.1">6</text>
<text x="74.1" y="78.9">DI</text>
<text x="79.3" y="83.1">3</text>
<text x="205" y="83.1">J1.10</text>
<text x="206.3" y="80.4">J1.9</text>
<text x="215.7" y="78.9">D5</text>
<text x="215.7" y="81.6">D6</text>
<text x="238" y="78.9">A4</text>
<text x="238" y="81.6">A3</text>
<text x="245.9" y="80.4">J2.9</text>
<text x="245.9" y="83.1">J2.10</text>
<text x="55.3" y="88.6">7</text>
<text x="72.5" y="89.8">RE/</text>
<text x="73.2" y="84.3">DE</text>
<text x="79.3" y="88.6">2</text>
<text x="205" y="88.6">J1.12</text>
<text x="205.2" y="85.9">J1.11</text>
<text x="215.7" y="84.3">D7</text>
<text x="215.7" y="87.1">D8</text>
<text x="215.7" y="89.8">D9</text>
<text x="238" y="84.3">A2</text>
<text x="238" y="87.1">A1</text>
<text x="238" y="89.8">A0</text>
<text x="245.9" y="85.9">J2.11</text>
<text x="245.9" y="88.6">J2.12</text>
<text x="72.9" y="95.3">RO</text>
<text x="79.3" y="94.1">1</text>
<text x="205" y="91.4">J1.13</text>
<text x="205" y="94.1">J1.14</text>
<text x="215.7" y="92.6">D10</text>
<text x="215.7" y="95.3">D11/MOSI</text>
<text x="234.7" y="92.6">AREF</text>
<text x="236.7" y="95.3">3V3</text>
<text x="245.9" y="91.4">J2.13</text>
<text x="245.9" y="94.1">J2.14</text>
<text x="9.3" y="99.6">6</text>
<text x="21.1" y="96.8">1</text>
<text x="21.1" y="99.6">2</text>
<text x="205" y="96.8">J1.15</text>
<text x="215.7" y="98">D12/MISO</text>
<text x="231.2" y="98">D13/SCK</text>
<text x="245.9" y="96.8">J2.15</text>
<text x="9.3" y="102.3">7</text>
<text x="9.3" y="105.1">8</text>
<text x="9.3" y="107.8">9</text>
<text x="21.1" y="102.3">3</text>
<text x="21.1" y="105.1">4</text>
<text x="21.1" y="107.8">5</text>
<text x="169.3" y="106.3">I2C_INT-1</text>
<text x="60.8" y="110.5">1</text>
<text x="76.5" y="110.5">4</text>
<text x="169.3" y="109">I2C_INT-2</text>
<text x="60.8" y="116">2</text>
<text x="76.5" y="116">3</text>
<text x="60.8" y="129.7">1</text>
<text x="76.5" y="129.7">4</text>
<text x="60.8" y="135.2">2</text>
<text x="76.5" y="135.2">3</text>
<text x="186.8" y="135.2">5</text>
<text x="194.4" y="135.2">3</text>
<text x="259.4" y="135.2" transform="rotate(-90 259.4 135.2)">2*2</text>
<text x="73.8" y="148.9">2</text>
<text x="259.4" y="144.9" transform="rotate(-90 259.4 144.9)">1*2</text>
<text x="49.5" y="152" transform="rotate(-90 49.5 152)">J4-1</text>
<text x="52.3" y="152" transform="rotate(-90 52.3 152)">J4-2</text>
<text x="55" y="152" transform="rotate(-90 55 152)">J4-3</text>
<text x="57.8" y="152" transform="rotate(-90 57.8 152)">J4-4</text>
<text x="73.8" y="151.7">1</text>
<text x="7.2" y="170.8" transform="rotate(-90 7.2 170.8)">7</text>
<text x="7.2" y="183.9" transform="rotate(-90 7.2 183.9)">1</text>
</g>
<g font-size="2.3" fill="#800000">
<text x="42" y="191.1">PE</text>
<text x="58.4" y="191.1">PE</text>
</g>
<g font-size="1.9" fill="#800000">
<text x="78.2" y="17.3" transform="rotate(-90 78.2 17.3)">+</text>
<text x="105.7" y="17.3" transform="rotate(-90 105.7 17.3)">+</text>
</g>
<g font-size="1.9" fill="#505050">
<text x="190" y="141.1">1N4148</text>
<text x="194.3" y="147.9">D3</text>
</g>
<g font-size="1.5" fill="#505050">
<text x="132.6" y="15" transform="rotate(-90 132.6 15)">VCC</text>
<text x="132.6" y="23.2" transform="rotate(-90 132.6 23.2)">GND</text>
</g>
</svg>
